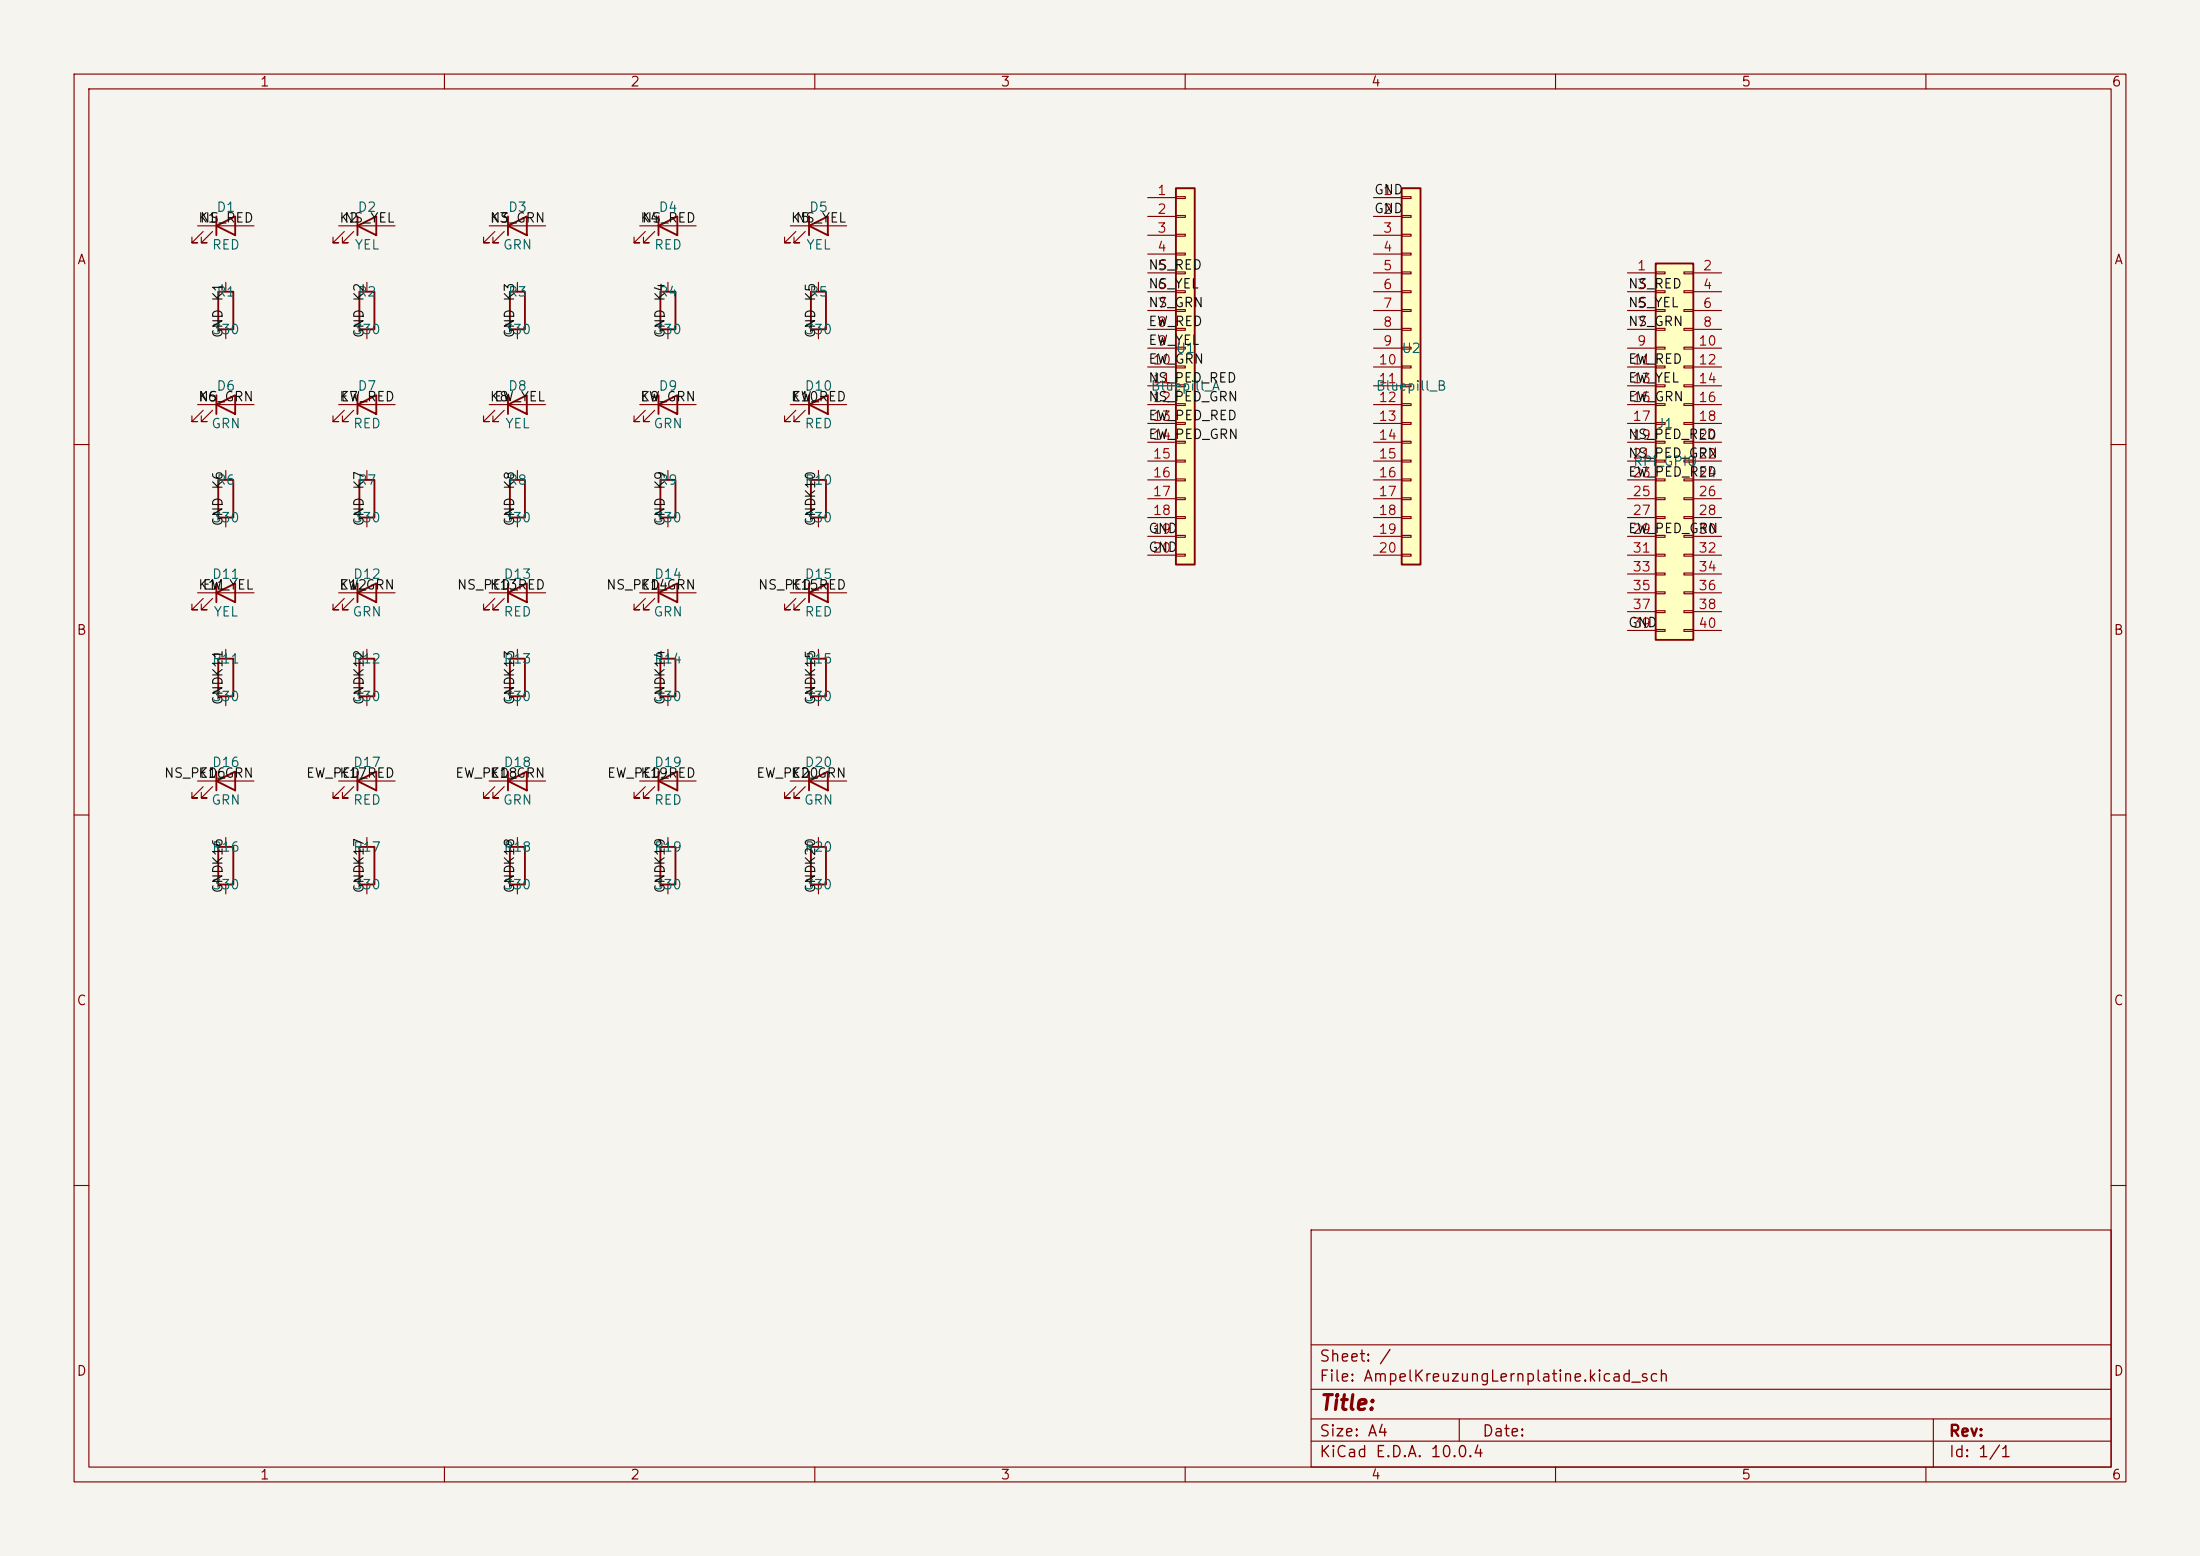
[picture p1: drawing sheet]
<svg xmlns="http://www.w3.org/2000/svg" width="297mm" height="210mm" viewBox="0 0 297 210" stroke-linecap="round" stroke-linejoin="round" font-family="sans-serif">
<path d="M0 0h297v210h-297z" fill="#f5f4ef" stroke="#f5f4ef" stroke-width=".14"/>
<g fill="none" stroke="#840000" stroke-width=".15">
<path d="M10 10h277v190h-277zM12 12h273v186h-273zM60 10v2M110 10v2M160 10v2M210 10v2M260 10v2M45.7 30.5h7.6M46.5 31.2l-1.5 1.6h.7h-.7v-.8M47.8 31.2l-1.6 1.6h.8h-.8v-.8M66 30.5h7.7M66.8 31.2l-1.5 1.6h.7h-.7v-.8"/>
<path d="M68.1 31.2l-1.6 1.6h.8h-.8v-.8M69.8 38.1v1.3M86.4 30.5h7.6M87.1 31.2l-1.5 1.6h.8h-.8v-.8M88.4 31.2l-1.5 1.6h.7h-.7v-.8M90.2 38.1v1.3M106.7 30.5h7.6M107.4 31.2l-1.5 1.6h.8h-.8v-.8M108.7 31.2l-1.5 1.6h.7h-.7v-.8M110.5 38.1v1.3M45.7 54.6h7.6M46.5 55.4l-1.5 1.5h.7h-.7v-.8"/>
<path d="M47.8 55.4l-1.6 1.5h.8h-.8v-.8M66 54.6h7.7M66.8 55.4l-1.5 1.5h.7h-.7v-.8M68.1 55.4l-1.6 1.5h.8h-.8v-.8M69.8 44.5v1.2M86.4 54.6h7.6M87.1 55.4l-1.5 1.5h.8h-.8v-.8M88.4 55.4l-1.5 1.5h.7h-.7v-.8M90.2 44.5v1.2M110.5 44.5v1.2M10 60h2M49.5 63.5v1.3"/>
<path d="M49.5 69.9v1.2M69.8 63.5v1.3M69.8 69.9v1.2M90.2 63.5v1.3M90.2 69.9v1.2M285 60h2M26.7 80h7.6M27.4 80.8l-1.5 1.5h.8h-.8v-.8M28.7 80.8l-1.5 1.5h.7h-.7v-.8M30.5 87.6v1.3M30.5 94v1.3M45.7 80h7.6"/>
<path d="M46.5 80.8l-1.5 1.5h.7h-.7v-.8M47.8 80.8l-1.6 1.5h.8h-.8v-.8M66 80h7.7M66.8 80.8l-1.5 1.5h.7h-.7v-.8M68.1 80.8l-1.6 1.5h.8h-.8v-.8M86.4 80h7.6M87.1 80.8l-1.5 1.5h.8h-.8v-.8M88.4 80.8l-1.5 1.5h.7h-.7v-.8M90.2 87.6v1.3M90.2 94v1.3M106.7 80h7.6M107.4 80.8l-1.5 1.5h.8h-.8v-.8"/>
<path d="M108.7 80.8l-1.5 1.5h.7h-.7v-.8M110.5 87.6v1.3M110.5 94v1.3M10 110h2M30.5 113v1.3M30.5 119.4v1.3M45.7 105.4h7.6M46.5 106.2l-1.5 1.5h.7h-.7v-.8M47.8 106.2l-1.6 1.5h.8h-.8v-.8M49.5 113v1.3M49.5 119.4v1.3M66 105.4h7.7"/>
<path d="M66.8 106.2l-1.5 1.5h.7h-.7v-.8M68.1 106.2l-1.6 1.5h.8h-.8v-.8M69.8 113v1.3M69.8 119.4v1.3M86.4 105.4h7.6M87.1 106.2l-1.5 1.5h.8h-.8v-.8M88.4 106.2l-1.5 1.5h.7h-.7v-.8M90.2 113v1.3M90.2 119.4v1.3M285 110h2M10 160h2M177 166h108v32h-108z"/>
<path d="M285 160h2M60 198v2M110 198v2M160 198v2M177 194.5h108M177 191.5h108M177 187.5h108M177 181.5h108M197 191.5v3M210 198v2M260 198v2M261 191.5v6.5"/>
</g>
<g fill="none" stroke="#840000" stroke-width=".25">
<path d="M48.3 30.5l2.5-1.3v2.6zM48.3 29.2v2.6M68.6 30.5l2.5-1.3v2.6zM68.6 29.2v2.6M68.8 39.4h2.1v5.1h-2.1zM88.9 30.5l2.5-1.3v2.6zM88.9 29.2v2.6M89.2 39.4h2v5.1h-2zM109.2 30.5l2.6-1.3v2.6zM109.2 29.2v2.6M109.5 39.4h2v5.1h-2zM48.3 54.6l2.5-1.3v2.6z"/>
<path d="M48.3 53.3v2.6M68.6 54.6l2.5-1.3v2.6zM68.6 53.3v2.6M88.9 54.6l2.5-1.3v2.6zM88.9 53.3v2.6M29.2 78.7v2.6M48.3 78.7v2.6M48.5 64.8h2v5.1h-2zM68.6 78.7v2.6M68.8 64.8h2.1v5.1h-2.1zM88.9 78.7v2.6M89.2 64.8h2v5.1h-2z"/>
<path d="M109.2 78.7v2.6M29.2 80l2.5-1.3v2.6zM29.5 88.9h2v5.1h-2zM48.3 80l2.5-1.3v2.6zM68.6 80l2.5-1.3v2.6zM88.9 80l2.5-1.3v2.6zM89.2 88.9h2v5.1h-2zM109.2 80l2.6-1.3v2.6zM109.5 88.9h2v5.1h-2zM29.5 114.3h2v5.1h-2zM48.3 105.4l2.5-1.3v2.6zM48.3 104.1v2.6"/>
<path d="M48.5 114.3h2v5.1h-2zM68.6 105.4l2.5-1.3v2.6zM68.6 104.1v2.6M68.8 114.3h2.1v5.1h-2.1zM88.9 105.4l2.5-1.3v2.6zM88.9 104.1v2.6M89.2 114.3h2v5.1h-2z"/>
</g>
<path d="M189.2 25.4h2.6v50.8h-2.6z" fill="#ffffc2"/>
<path d="M189.2 25.4h2.6v50.8h-2.6zM48.5 88.9h2v5.1h-2zM109.2 105.4l2.6-1.3v2.6zM109.2 104.1v2.6" fill="none" stroke="#840000" stroke-width=".25"/>
<g fill="none" stroke="#840000" stroke-width=".15">
<path d="M185.4 26.7h3.8M185.4 29.2h3.8M185.4 31.8h3.8M185.4 34.3h3.8M185.4 36.8h3.8M185.4 39.4h3.8M189.2 26.5h1.3v.3h-1.3zM189.2 29.1h1.3v.2h-1.3zM189.2 31.6h1.3v.3h-1.3zM189.2 34.2h1.3v.2h-1.3zM189.2 36.7h1.3v.3h-1.3zM189.2 39.2h1.3v.3h-1.3z"/>
<path d="M185.4 41.9h3.8M185.4 44.5h3.8M185.4 47h3.8M185.4 49.5h3.8M185.4 52.1h3.8M185.4 54.6h3.8M185.4 57.2h3.8M185.4 59.7h3.8M189.2 41.8h1.3v.2h-1.3zM189.2 44.3h1.3v.3h-1.3zM189.2 46.9h1.3v.2h-1.3zM189.2 49.4h1.3v.3h-1.3z"/>
<path d="M189.2 51.9h1.3v.3h-1.3zM189.2 54.5h1.3v.2h-1.3zM189.2 57h1.3v.3h-1.3zM189.2 59.6h1.3v.2h-1.3zM185.4 62.2h3.8M185.4 64.8h3.8M185.4 67.3h3.8M185.4 69.9h3.8M185.4 72.4h3.8M185.4 74.9h3.8M189.2 62.1h1.3v.3h-1.3zM189.2 64.6h1.3v.3h-1.3z"/>
<path d="M189.2 67.2h1.3v.2h-1.3zM189.2 69.7h1.3v.3h-1.3zM189.2 72.3h1.3v.2h-1.3zM189.2 74.8h1.3v.3h-1.3zM49.5 87.6v1.3M49.5 94v1.3M106.7 105.4h7.6M107.4 106.2l-1.5 1.5h.8h-.8v-.8M108.7 106.2l-1.5 1.5h.7h-.7v-.8"/>
</g>
<path d="M158.7 25.4h2.6v50.8h-2.6z" fill="#ffffc2"/>
<path d="M29.2 30.5l2.5-1.3v2.6zM29.2 29.2v2.6M158.7 25.4h2.6v50.8h-2.6zM109.5 114.3h2v5.1h-2z" fill="none" stroke="#840000" stroke-width=".25"/>
<g fill="none" stroke="#840000" stroke-width=".15">
<path d="M26.7 30.5h7.6M27.4 31.2l-1.5 1.6h.8h-.8v-.8M28.7 31.2l-1.5 1.6h.7h-.7v-.8M154.9 26.7h3.8M154.9 29.2h3.8M154.9 31.8h3.8M154.9 34.3h3.8M154.9 36.8h3.8M154.9 39.4h3.8M158.7 26.5h1.3v.3h-1.3zM158.7 29.1h1.3v.2h-1.3zM158.7 31.6h1.3v.3h-1.3z"/>
<path d="M158.7 34.2h1.3v.2h-1.3zM158.7 36.7h1.3v.3h-1.3zM158.7 39.2h1.3v.3h-1.3zM154.9 41.9h3.8M154.9 44.5h3.8M154.9 47h3.8M154.9 49.5h3.8M154.9 52.1h3.8M154.9 54.6h3.8M154.9 57.2h3.8M154.9 59.7h3.8M158.7 41.8h1.3v.2h-1.3z"/>
<path d="M158.7 44.3h1.3v.3h-1.3zM158.7 46.9h1.3v.2h-1.3zM158.7 49.4h1.3v.3h-1.3zM158.7 51.9h1.3v.3h-1.3zM158.7 54.5h1.3v.2h-1.3zM158.7 57h1.3v.3h-1.3zM158.7 59.6h1.3v.2h-1.3zM154.9 62.2h3.8M154.9 64.8h3.8M154.9 67.3h3.8M154.9 69.9h3.8M154.9 72.4h3.8"/>
<path d="M154.9 74.9h3.8M158.7 62.1h1.3v.3h-1.3zM158.7 64.6h1.3v.3h-1.3zM158.7 67.2h1.3v.2h-1.3zM158.7 69.7h1.3v.3h-1.3zM158.7 72.3h1.3v.2h-1.3zM158.7 74.8h1.3v.3h-1.3zM110.5 113v1.3M110.5 119.4v1.3"/>
</g>
<path d="M223.5 35.6h5.1v50.8h-5.1z" fill="#ffffc2"/>
<path d="M29.5 39.4h2v5.1h-2zM48.5 39.4h2v5.1h-2zM223.5 35.6h5.1v50.8h-5.1zM29.2 54.6l2.5-1.3v2.6zM29.2 53.3v2.6M109.2 54.6l2.6-1.3v2.6zM109.2 53.3v2.6M29.5 64.8h2v5.1h-2zM109.5 64.8h2v5.1h-2zM68.8 88.9h2.1v5.1h-2.1zM29.2 105.4l2.5-1.3v2.6zM29.2 104.1v2.6" fill="none" stroke="#840000" stroke-width=".25"/>
<g fill="none" stroke="#840000" stroke-width=".15">
<path d="M30.5 38.1v1.3M49.5 38.1v1.3M219.7 36.8h3.8M219.7 39.4h3.8M223.5 36.7h1.3v.3h-1.3zM223.5 39.2h1.3v.3h-1.3zM227.3 36.7h1.3v.3h-1.3zM227.3 39.2h1.3v.3h-1.3zM228.6 36.8h3.8M228.6 39.4h3.8M26.7 54.6h7.6M27.4 55.4l-1.5 1.5h.8h-.8v-.8"/>
<path d="M28.7 55.4l-1.5 1.5h.7h-.7v-.8M30.5 44.5v1.2M49.5 44.5v1.2M106.7 54.6h7.6M107.4 55.4l-1.5 1.5h.8h-.8v-.8M108.7 55.4l-1.5 1.5h.7h-.7v-.8M219.7 41.9h3.8M219.7 44.5h3.8M219.7 47h3.8M219.7 49.5h3.8M219.7 52.1h3.8M219.7 54.6h3.8"/>
<path d="M219.7 57.2h3.8M219.7 59.7h3.8M223.5 41.8h1.3v.2h-1.3zM223.5 44.3h1.3v.3h-1.3zM223.5 46.9h1.3v.2h-1.3zM223.5 49.4h1.3v.3h-1.3zM223.5 51.9h1.3v.3h-1.3zM223.5 54.5h1.3v.2h-1.3zM223.5 57h1.3v.3h-1.3zM223.5 59.6h1.3v.2h-1.3zM227.3 41.8h1.3v.2h-1.3zM227.3 44.3h1.3v.3h-1.3z"/>
<path d="M227.3 46.9h1.3v.2h-1.3zM227.3 49.4h1.3v.3h-1.3zM227.3 51.9h1.3v.3h-1.3zM227.3 54.5h1.3v.2h-1.3zM227.3 57h1.3v.3h-1.3zM227.3 59.6h1.3v.2h-1.3zM228.6 41.9h3.8M228.6 44.5h3.8M228.6 47h3.8M228.6 49.5h3.8M228.6 52.1h3.8M228.6 54.6h3.8"/>
<path d="M228.6 57.2h3.8M228.6 59.7h3.8M30.5 63.5v1.3M30.5 69.9v1.2M110.5 63.5v1.3M110.5 69.9v1.2M219.7 62.2h3.8M219.7 64.8h3.8M219.7 67.3h3.8M219.7 69.9h3.8M219.7 72.4h3.8M219.7 74.9h3.8"/>
<path d="M219.7 77.5h3.8M223.5 62.1h1.3v.3h-1.3zM223.5 64.6h1.3v.3h-1.3zM223.5 67.2h1.3v.2h-1.3zM223.5 69.7h1.3v.3h-1.3zM223.5 72.3h1.3v.2h-1.3zM223.5 74.8h1.3v.3h-1.3zM223.5 77.3h1.3v.3h-1.3zM223.5 79.9h1.3v.2h-1.3zM227.3 62.1h1.3v.3h-1.3zM227.3 64.6h1.3v.3h-1.3zM227.3 67.2h1.3v.2h-1.3z"/>
<path d="M227.3 69.7h1.3v.3h-1.3zM227.3 72.3h1.3v.2h-1.3zM227.3 74.8h1.3v.3h-1.3zM227.3 77.3h1.3v.3h-1.3zM227.3 79.9h1.3v.2h-1.3zM228.6 62.2h3.8M228.6 64.8h3.8M228.6 67.3h3.8M228.6 69.9h3.8M228.6 72.4h3.8M228.6 74.9h3.8M228.6 77.5h3.8"/>
<path d="M69.8 87.6v1.3M69.8 94v1.3M219.7 80h3.8M219.7 82.6h3.8M219.7 85.1h3.8M223.5 82.4h1.3v.3h-1.3zM223.5 85h1.3v.2h-1.3zM227.3 82.4h1.3v.3h-1.3zM227.3 85h1.3v.2h-1.3zM228.6 80h3.8M228.6 82.6h3.8M228.6 85.1h3.8"/>
<path d="M26.7 105.4h7.6M27.4 106.2l-1.5 1.5h.8h-.8v-.8M28.7 106.2l-1.5 1.5h.7h-.7v-.8"/>
</g>
<text font-size="2" fill="#840000" x="178" y="190.8">Title:</text>
<g font-size="1.5" fill="#840000">
<text x="178" y="184.2">Sheet: /</text>
<text x="178" y="186.9">File: AmpelKreuzungLernplatine.kicad_sch</text>
<text x="178" y="197.1">KiCad E.D.A. 10.0.4</text>
<text x="178" y="194.3">Size: A4</text>
<text x="200" y="194.3">Date:</text>
<text x="263" y="194.3">Rev:</text>
<text x="263" y="197.1">Id: 1/1</text>
</g>
<g font-size="1.3" fill="#840000">
<text x="35" y="12">1</text>
<text x="85" y="12">2</text>
<text x="135" y="12">3</text>
<text x="185" y="12">4</text>
<text x="235" y="12">5</text>
<text x="285" y="12">6</text>
<text x="10.3" y="36">A</text>
<text x="285.3" y="36">A</text>
<text x="10.3" y="86">B</text>
<text x="285.3" y="86">B</text>
<text x="10.3" y="136">C</text>
<text x="285.3" y="136">C</text>
<text x="10.3" y="186">D</text>
<text x="285.3" y="186">D</text>
<text x="35" y="200">1</text>
<text x="85" y="200">2</text>
<text x="135" y="200">3</text>
<text x="185" y="200">4</text>
<text x="235" y="200">5</text>
<text x="285" y="200">6</text>
</g>
<g font-size="1.3" fill="#006464">
<text x="29.1" y="28.9">D1</text>
<text x="48.2" y="28.9">D2</text>
<text x="68.5" y="28.9">D3</text>
<text x="88.8" y="28.9">D4</text>
<text x="109.1" y="28.9">D5</text>
<text x="28.5" y="34">RED</text>
<text x="47.8" y="34">YEL</text>
<text x="67.8" y="34">GRN</text>
<text x="88.2" y="34">RED</text>
<text x="108.8" y="34">YEL</text>
<text x="29.1" y="40.3">R1</text>
<text x="48.2" y="40.3">R2</text>
<text x="68.5" y="40.3">R3</text>
<text x="88.8" y="40.3">R4</text>
<text x="109.1" y="40.3">R5</text>
<text x="28.6" y="45.4">330</text>
<text x="47.6" y="45.4">330</text>
<text x="67.9" y="45.4">330</text>
<text x="88.3" y="45.4">330</text>
<text x="108.6" y="45.4">330</text>
<text x="158.6" y="48">U1</text>
<text x="189.1" y="48">U2</text>
<text x="29.1" y="53">D6</text>
<text x="48.2" y="53">D7</text>
<text x="68.5" y="53">D8</text>
<text x="88.8" y="53">D9</text>
<text x="108.5" y="53">D10</text>
<text x="155.3" y="53">Bluepill_A</text>
<text x="185.7" y="53">Bluepill_B</text>
<text x="28.4" y="58.1">GRN</text>
<text x="47.6" y="58.1">RED</text>
<text x="68.1" y="58.1">YEL</text>
<text x="88.1" y="58.1">GRN</text>
<text x="108.5" y="58.1">RED</text>
<text x="223.6" y="58.1">J1</text>
<text x="29.1" y="65.7">R6</text>
<text x="48.2" y="65.7">R7</text>
<text x="68.5" y="65.7">R8</text>
<text x="88.8" y="65.7">R9</text>
<text x="108.5" y="65.7">R10</text>
<text x="220.4" y="63.2">RPi_GPIO</text>
<text x="28.6" y="70.8">330</text>
<text x="47.6" y="70.8">330</text>
<text x="67.9" y="70.8">330</text>
<text x="88.3" y="70.8">330</text>
<text x="108.6" y="70.8">330</text>
<text x="28.5" y="78.4">D11</text>
<text x="28.7" y="83.5">YEL</text>
<text x="47.5" y="83.5">GRN</text>
<text x="47.6" y="78.4">D12</text>
<text x="67.9" y="78.4">D13</text>
<text x="67.9" y="83.5">RED</text>
<text x="88.1" y="83.5">GRN</text>
<text x="88.2" y="78.4">D14</text>
<text x="108.5" y="78.4">D15</text>
<text x="108.5" y="83.5">RED</text>
<text x="28.5" y="89.9">R11</text>
<text x="47.6" y="89.9">R12</text>
<text x="67.9" y="89.9">R13</text>
<text x="88.2" y="89.9">R14</text>
<text x="108.5" y="89.9">R15</text>
<text x="28.6" y="95">330</text>
<text x="47.6" y="95">330</text>
<text x="67.9" y="95">330</text>
<text x="88.3" y="95">330</text>
<text x="108.6" y="95">330</text>
<text x="28.5" y="103.8">D16</text>
<text x="47.6" y="103.8">D17</text>
<text x="67.9" y="103.8">D18</text>
<text x="88.2" y="103.8">D19</text>
<text x="108.5" y="103.8">D20</text>
<text x="28.4" y="108.9">GRN</text>
<text x="47.6" y="108.9">RED</text>
<text x="67.8" y="108.9">GRN</text>
<text x="88.2" y="108.9">RED</text>
<text x="108.5" y="108.9">GRN</text>
<text x="28.5" y="115.3">R16</text>
<text x="47.6" y="115.3">R17</text>
<text x="67.9" y="115.3">R18</text>
<text x="88.2" y="115.3">R19</text>
<text x="108.5" y="115.3">R20</text>
<text x="28.6" y="120.4">330</text>
<text x="47.6" y="120.4">330</text>
<text x="67.9" y="120.4">330</text>
<text x="88.3" y="120.4">330</text>
<text x="108.6" y="120.4">330</text>
</g>
<g font-size="1.3" fill="#a90000">
<text x="156.1" y="26.6">1</text>
<text x="156.1" y="29.2">2</text>
<text x="186.6" y="26.6">1</text>
<text x="186.6" y="29.2">2</text>
<text x="156.1" y="31.7">3</text>
<text x="156.1" y="34.3">4</text>
<text x="186.6" y="31.7">3</text>
<text x="186.6" y="34.3">4</text>
<text x="156.1" y="36.8">5</text>
<text x="156.1" y="39.3">6</text>
<text x="156.1" y="41.9">7</text>
<text x="186.6" y="36.8">5</text>
<text x="186.6" y="39.3">6</text>
<text x="186.6" y="41.9">7</text>
<text x="220.9" y="36.8">1</text>
<text x="220.9" y="39.3">3</text>
<text x="220.9" y="41.9">5</text>
<text x="229.8" y="36.8">2</text>
<text x="229.8" y="39.3">4</text>
<text x="229.8" y="41.9">6</text>
<text x="156.1" y="44.4">8</text>
<text x="156.1" y="47">9</text>
<text x="186.6" y="44.4">8</text>
<text x="186.6" y="47">9</text>
<text x="220.9" y="44.4">7</text>
<text x="220.9" y="47">9</text>
<text x="229.2" y="47">10</text>
<text x="229.8" y="44.4">8</text>
<text x="155.5" y="49.5">10</text>
<text x="155.5" y="52">11</text>
<text x="186" y="49.5">10</text>
<text x="186" y="52">11</text>
<text x="220.3" y="49.5">11</text>
<text x="220.3" y="52">13</text>
<text x="229.2" y="49.5">12</text>
<text x="229.2" y="52">14</text>
<text x="155.5" y="54.6">12</text>
<text x="155.5" y="57.1">13</text>
<text x="155.5" y="59.7">14</text>
<text x="186" y="54.6">12</text>
<text x="186" y="57.1">13</text>
<text x="186" y="59.7">14</text>
<text x="220.3" y="54.6">15</text>
<text x="220.3" y="57.1">17</text>
<text x="220.3" y="59.7">19</text>
<text x="229.2" y="54.6">16</text>
<text x="229.2" y="57.1">18</text>
<text x="229.2" y="59.7">20</text>
<text x="155.5" y="62.2">15</text>
<text x="155.5" y="64.7">16</text>
<text x="186" y="62.2">15</text>
<text x="186" y="64.7">16</text>
<text x="220.3" y="62.2">21</text>
<text x="220.3" y="64.7">23</text>
<text x="229.2" y="62.2">22</text>
<text x="229.2" y="64.7">24</text>
<text x="155.5" y="67.3">17</text>
<text x="155.5" y="69.8">18</text>
<text x="186" y="67.3">17</text>
<text x="186" y="69.8">18</text>
<text x="220.3" y="67.3">25</text>
<text x="220.3" y="69.8">27</text>
<text x="229.2" y="67.3">26</text>
<text x="229.2" y="69.8">28</text>
<text x="155.5" y="72.4">19</text>
<text x="155.5" y="74.9">20</text>
<text x="186" y="72.4">19</text>
<text x="186" y="74.9">20</text>
<text x="220.3" y="72.4">29</text>
<text x="220.3" y="74.9">31</text>
<text x="220.3" y="77.4">33</text>
<text x="229.2" y="72.4">30</text>
<text x="229.2" y="74.9">32</text>
<text x="229.2" y="77.4">34</text>
<text x="220.3" y="80">35</text>
<text x="220.3" y="82.5">37</text>
<text x="229.2" y="80">36</text>
<text x="229.2" y="82.5">38</text>
<text x="220.3" y="85.1">39</text>
<text x="229.2" y="85.1">40</text>
</g>
<g font-size="1.3" fill="#0f0f0f">
<text x="185.4" y="29.1">GND</text>
<text x="185.4" y="26.5">GND</text>
<text x="26.7" y="30.4">K1</text>
<text x="26.9" y="30.4">NS_RED</text>
<text x="45.7" y="30.4">K2</text>
<text x="46.4" y="30.4">NS_YEL</text>
<text x="66" y="30.4">K3</text>
<text x="66.1" y="30.4">NS_GRN</text>
<text x="86.4" y="30.4">K4</text>
<text x="86.6" y="30.4">NS_RED</text>
<text x="106.7" y="30.4">K5</text>
<text x="107.3" y="30.4">NS_YEL</text>
<text x="154.9" y="36.7">NS_RED</text>
<text x="154.9" y="39.2">NS_YEL</text>
<text x="154.9" y="41.8">NS_GRN</text>
<text x="219.7" y="39.2">NS_RED</text>
<text x="219.7" y="41.8">NS_YEL</text>
<text x="30.4" y="45.7" transform="rotate(-90 30.4 45.7)">GND K1</text>
<text x="49.4" y="45.7" transform="rotate(-90 49.4 45.7)">GND K2</text>
<text x="69.7" y="45.7" transform="rotate(-90 69.7 45.7)">GND K3</text>
<text x="90" y="45.7" transform="rotate(-90 90 45.7)">GND K4</text>
<text x="110.4" y="45.7" transform="rotate(-90 110.4 45.7)">GND K5</text>
<text x="154.9" y="44.3">EW_RED</text>
<text x="154.9" y="46.9">EW_YEL</text>
<text x="219.7" y="44.3">NS_GRN</text>
<text x="154.9" y="49.4">EW_GRN</text>
<text x="154.9" y="51.9">NS_PED_RED</text>
<text x="219.7" y="49.4">EW_RED</text>
<text x="219.7" y="51.9">EW_YEL</text>
<text x="26.7" y="54.5">K6</text>
<text x="26.7" y="54.5">NS_GRN</text>
<text x="45.7" y="54.5">K7</text>
<text x="45.9" y="54.5">EW_RED</text>
<text x="66" y="54.5">K8</text>
<text x="66.6" y="54.5">EW_YEL</text>
<text x="86.3" y="54.5">EW_GRN</text>
<text x="86.4" y="54.5">K9</text>
<text x="106.7" y="54.5">K10</text>
<text x="106.8" y="54.5">EW_RED</text>
<text x="154.9" y="57">EW_PED_RED</text>
<text x="154.9" y="59.6">EW_PED_GRN</text>
<text x="154.9" y="54.5">NS_PED_GRN</text>
<text x="219.7" y="54.5">EW_GRN</text>
<text x="219.7" y="59.6">NS_PED_RED</text>
<text x="219.7" y="62.1">NS_PED_GRN</text>
<text x="219.7" y="64.6">EW_PED_RED</text>
<text x="30.4" y="71.1" transform="rotate(-90 30.4 71.1)">GND K6</text>
<text x="49.4" y="71.1" transform="rotate(-90 49.4 71.1)">GND K7</text>
<text x="69.7" y="71.1" transform="rotate(-90 69.7 71.1)">GND K8</text>
<text x="90" y="71.1" transform="rotate(-90 90 71.1)">GND K9</text>
<text x="110.4" y="71.1" transform="rotate(-90 110.4 71.1)">GNDK10</text>
<text x="154.9" y="74.8">GND</text>
<text x="154.9" y="72.3">GND</text>
<text x="219.7" y="72.3">EW_PED_GRN</text>
<text x="26.7" y="79.9">K11</text>
<text x="27.3" y="79.9">EW_YEL</text>
<text x="45.7" y="79.9">EW_GRN</text>
<text x="45.7" y="79.9">K12</text>
<text x="61.6" y="79.9">NS_PED_RED</text>
<text x="66" y="79.9">K13</text>
<text x="81.7" y="79.9">NS_PED_GRN</text>
<text x="86.4" y="79.9">K14</text>
<text x="102.2" y="79.9">NS_PED_RED</text>
<text x="106.7" y="79.9">K15</text>
<text x="219.7" y="85">GND</text>
<text x="30.4" y="95.3" transform="rotate(-90 30.4 95.3)">GNDK11</text>
<text x="49.4" y="95.3" transform="rotate(-90 49.4 95.3)">GNDK12</text>
<text x="69.7" y="95.3" transform="rotate(-90 69.7 95.3)">GNDK13</text>
<text x="90" y="95.3" transform="rotate(-90 90 95.3)">GNDK14</text>
<text x="110.4" y="95.3" transform="rotate(-90 110.4 95.3)">GNDK15</text>
<text x="22.1" y="105.3">NS_PED_GRN</text>
<text x="26.7" y="105.3">K16</text>
<text x="41.2" y="105.3">EW_PED_RED</text>
<text x="45.7" y="105.3">K17</text>
<text x="61.4" y="105.3">EW_PED_GRN</text>
<text x="66" y="105.3">K18</text>
<text x="81.9" y="105.3">EW_PED_RED</text>
<text x="86.4" y="105.3">K19</text>
<text x="102" y="105.3">EW_PED_GRN</text>
<text x="106.7" y="105.3">K20</text>
<text x="30.4" y="120.7" transform="rotate(-90 30.4 120.7)">GNDK16</text>
<text x="49.4" y="120.7" transform="rotate(-90 49.4 120.7)">GNDK17</text>
<text x="69.7" y="120.7" transform="rotate(-90 69.7 120.7)">GNDK18</text>
<text x="90" y="120.7" transform="rotate(-90 90 120.7)">GNDK19</text>
<text x="110.4" y="120.7" transform="rotate(-90 110.4 120.7)">GNDK20</text>
</g>
</svg>
